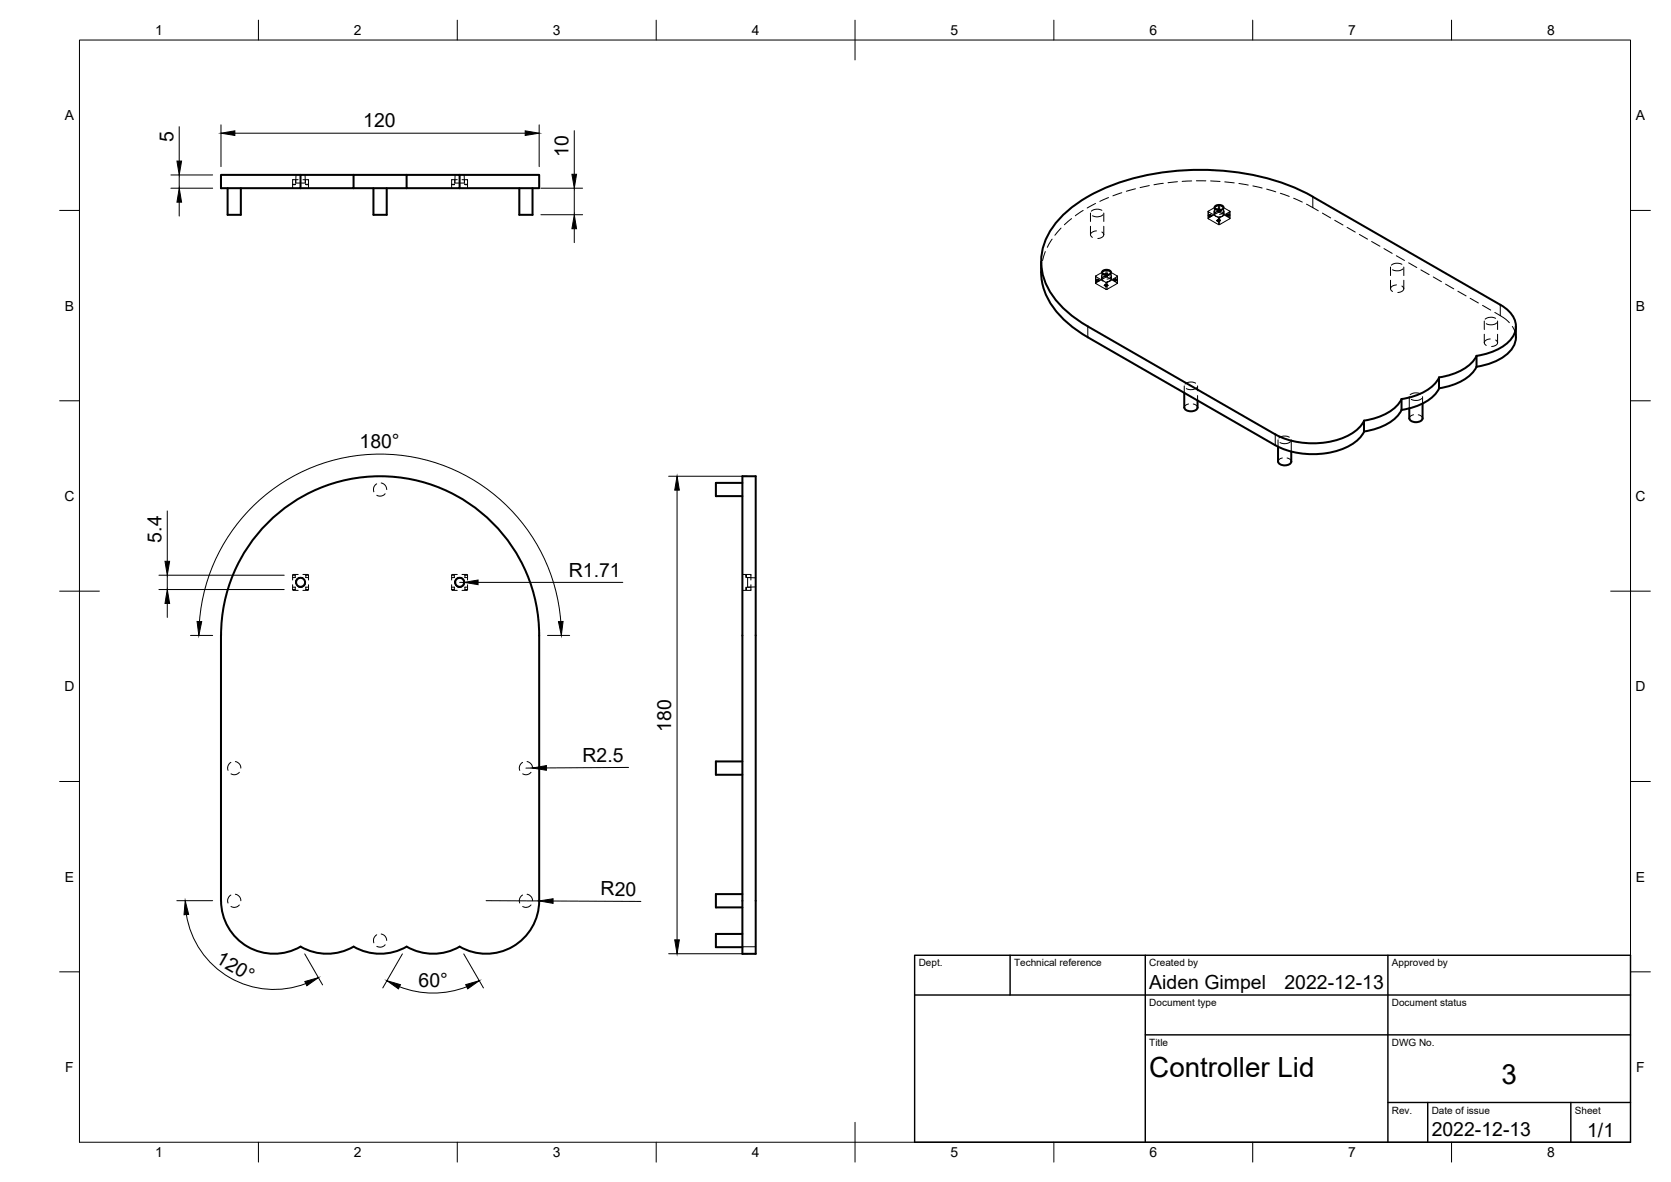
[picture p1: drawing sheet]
<svg xmlns="http://www.w3.org/2000/svg" width="420mm" height="297mm" viewBox="0 0 420 297" stroke-linecap="round" stroke-linejoin="round" font-family="sans-serif">
<!-- layer: Hidden -->
<g fill="none" stroke="#000" stroke-width=".25">
<path d="M73.6 46.3h.6l-.6 .1M74.3 45.2v.8M74.4 43.9v2.1M75 45.2h-1.4v2.1M76.2 45.2h1.4v2.1M76.7 43.9l.1 2.1M76.8 45.2v.8h-2.5M77.6 46.3h-.7l.7 .1M113.6 46.3h.6l-.6 .1M114.3 46h2.5M114.3 45.2v.8M114.4 43.9v2.1"/>
<path d="M115 45.2h-1.4v2.1M116.2 45.2h1.4v2.1M116.7 43.9l.1 2.1M116.8 45.2v.8M117.6 46.3h-.7l.7 .1M266.8 57.3l-1.6 1.8M269.4 54.9l-1.8 1.6M272.4 52.9l-2 1.3M274.2 53.5v2.2M274.2 56.9v2.1M275.5 51.1l-2.1 1.2M275.7 58a1.07 1.07 0 0 0-1.4 1.4l.4 .3"/>
<path d="M277.1 58.3a.77 .77 0 0 1 .4 .9 .77 .77 0 0 1-.8 .6l-.7 .1M277.1 52.9a2.44 2.44 0 0 0-2.7 .2M277.3 54a2.45 2.45 0 0 1-2.6 .2M277.5 53.5v2.2M277.5 56.9v2.1M278.7 49.6l-2.2 1M282.1 48.4l-2.3 .8M285.5 47.4l-2.3 .7M289 46.6l-2.3 .5M292.5 46.1l-2.3 .3M296.1 45.7l-2.4 .2M299.6 45.5l-2.4 .1"/>
<path d="M300.8 45.4l2.4 .1M303.8 54.9l2.8-1.6 2.7 1.6-2.9 1.6zM303.8 53.1v1.8M303.8 53.1l2.8-1.5 2.7 1.6-2.9 1.5zM303.8 54.2l.4 .3zM303.8 54.2h.1M304.3 53.9l.4 .3M304.3 53.9h.1M304.3 53.9l-.5 .3M304.4 45.5l2.4 .1M304.7 54.2h.1M304.7 54.2l-.5 .3"/>
<path d="M305.4 52.1l-.1 1.7v-.7M305.9 55.4l.5 .3zM306.2 52.9l.4 .2M306.2 52.8v.1M306.2 52.8h.1M306.2 52.8l.4 .2M306.4 52.4a.74 .74 0 0 0-.9 .3 .74 .74 0 0 0 0 .8l.1 .1M306.4 53.1a.74 .74 0 0 0-.9 .2 .74 .74 0 0 0 0 .9l.1 .1M306.4 55.2h.1M306.4 55.1v.1M306.4 55.1l-.4 .3M306.5 55.1h-.1"/>
<path d="M306.5 55.1l.3 .3M306.5 55.2l.3 .2M306.6 53v.1M306.6 53.1h.1M306.7 52.5l.4 .3zM306.7 52.5l-.5 .3M306.8 55.4l-.4 .3M307.1 52.9l-.5 .2M307.4 53.3a1.67 1.67 0 0 0-1.9 .2M307.4 52.6a.62 .62 0 0 1 .3 .8 .62 .62 0 0 1-.8 .4l-.3 .1M307.4 53.3a.62 .62 0 0 1 .3 .8 .62 .62 0 0 1-.8 .4h-.3M307.6 54.2h-.1a1.85 1.85 0 0 1-1.8 .1"/>
<path d="M307.7 52.1v1.7M307.7 53.1v.7M308 45.7l2.3 .3M308.3 54.1l.4 .2M308.3 54.1h.1M308.3 54l.4 .3M308.3 54v.1M308.7 54.3h.1M308.8 53.8l-.5 .2M309.2 54l-.4-.2 .4 .3-.5 .2M309.3 53.1v1.8M311.5 46.1l2.4 .4"/>
<path d="M315 46.7l2.4 .6M318.5 47.5l2.3 .7M321.9 48.6l2.3 .8M325.3 49.8l2.1 1M328.5 51.3l3 1.7M332.5 53.6l2.1 1.2M335.6 55.4l2.1 1.1M338.7 57.1l2.1 1.2M341.8 58.9l2.1 1.2M261.9 66.7l-.1 1.8M262.8 63.2l-.7 2.3M264.5 60.1l-1.2 2.1"/>
<path d="M275.5 69.4v1.8M275.5 71.1l2.8-1.5 2.7 1.6-2.9 1.6zM275.5 69.4l2.8-1.6 2.7 1.7-2.8 1.5zM275.5 70.5l.5 .3zM276 70.2l.4 .3M276 70.2h.1M276 70.2l-.5 .3M276 70.2l.4 .2M276.4 70.5h.1M276.4 70.5l-.5 .3M276.4 70.4v.1M277 69.4v.7"/>
<path d="M277.1 68.4l-.1 1.7M277.7 71.7l.4 .3zM277.9 69.2l.4 .2M277.9 69.1v.1M277.9 69.1l.4 .3M278.1 72h.1M278.1 68.7a.75 .75 0 0 0-.9 .3 .75 .75 0 0 0 0 .8l.1 .1M278.1 69.4a.75 .75 0 0 0-.8 .2 .75 .75 0 0 0-.1 .9l.1 .1a.65 .65 0 0 1-.2-.8 .65 .65 0 0 1 .8-.3l.2-.1M278.1 71.4l.4 .3M278.1 71.4h.1M278.1 71.4l-.4 .3M278.2 71.4l.3 .2"/>
<path d="M278.3 69.4h.1M278.4 68.8l.4 .3zM278.4 68.8l-.5 .3M278.6 71.7h.1M278.6 71.7h-.1M278.6 71.7l-.5 .3M278.8 69.1l-.5 .3M279.1 68.9a.61 .61 0 0 1 .3 .8 .61 .61 0 0 1-.7 .4h-.4M279.1 69.6a.62 .62 0 0 1 .3 .8 .62 .62 0 0 1-.7 .4h-.4a.71 .71 0 0 0 .9-.3 .71 .71 0 0 0-.1-.9zM279.4 68.4v1.7M279.5 69.4v.7M280 70.4l.4 .2"/>
<path d="M280 70.3v.1M280 70.3l.4 .3M280 70.3h.1M280.4 70.6h.1M280.5 70l.4 .4zM280.5 70.1l-.5 .2M280.9 70.4l-.5 .2M281 69.4v1.8M344.9 60.7l2.1 1.2M348 62.5l2.1 1.2M349.6 67.1v2.1M349.6 70.4v2.1"/>
<path d="M351.1 64.3l2 1.2M351.1 71.6a1.26 1.26 0 0 0-1.4 1.2l.4 .4M352.5 71.9a.77 .77 0 0 1 .5 .9 .77 .77 0 0 1-.8 .6l-.7 .1M352.5 66.4a2.44 2.44 0 0 0-2.7 .2M352.8 67.6a2.38 2.38 0 0 1-2.7 .2M353 67.1v2.1M353 70.4v2.1M354.2 66l2 1.2M357.3 67.8l2 1.2M360.4 69.6l2 1.2M363.5 71.4l2 1.2M366.6 73.2l2 1.2"/>
<path d="M369.7 75l2 1.1M372.8 76.7l2 1.2M375.9 78.5l2.1 1.3 1.5 1.3M376.1 80a2.55 2.55 0 0 0-2.7 .2M297.8 97v1.7M300.6 96.3a2.44 2.44 0 0 0-2.6 .2M300.9 97.4a2.34 2.34 0 0 1-2.6 .2M301.1 97v1.2M301.1 99.4v1.2M354.4 99.7v2.9M357.2 99a2.44 2.44 0 0 0-2.6 .2M357.7 99.7v1.7"/>
<path d="M373.2 80.7v2.1M373.2 84v2.1M374.7 85.2a1.06 1.06 0 0 0-1.1 .2 1.06 1.06 0 0 0-.2 1.1l.3 .3M376.1 85.5a.77 .77 0 0 1 .4 .8 .77 .77 0 0 1-.7 .6l-.7 .2M376.3 81.1a2.4 2.4 0 0 1-2.6 .3M376.6 80.7v2.1M376.6 84v2.1M380.3 82l.5 1 .3 1.8M298.9 101.5l-.9 .4-.2 .5M300 101.5l.9 .4 .2 .5M321.4 110.5v1.8M322.4 115.1l-.6 .2-.4 .7"/>
<path d="M323.6 115.1l.8 .4 .3 .5M324.2 109.9a2.41 2.41 0 0 0-2.6 .2M324.5 111a2.43 2.43 0 0 1-2.7 .2M324.7 110.5v3M355.4 104.2l-.8 .4-.2 .5M356.6 104.2l.8 .4 .3 .5M357.5 100.1a2.4 2.4 0 0 1-2.6 .3M94.7 121.6a1.63 1.63 0 0 0-.7 2M95.8 121.4a1.66 1.66 0 0 1 1.4 1.6M96.8 124.1a1.62 1.62 0 0 1-2.1 .4M73.6 148.2l.2 .2h1.2M73.6 144.6h.6v.5h-.6"/>
<path d="M73.6 144.6v1.2M73.6 146.9v1.3M73.6 147.6h.6v.6h-.6M75 144.4h-1.3l-.1 .2M76.2 144.4h1.2l.2 .2M76.2 145.3a1.22 1.22 0 0 0-1.9 1.1 1.22 1.22 0 0 1 1.9-1.1M76.8 146.4a1.21 1.21 0 0 1-1.8 1 1.23 1.23 0 0 0 1.8-1M76.9 144.6h.1M76.9 144.6v.5h.7M76.9 144.6h.7M77.6 147.6h-.7v.6h.7l-.1 .1-1.3 .1M77.6 144.6v1.2"/>
<path d="M77.6 146.9v1.3M113.6 148.2l.2 .2h1.2M113.6 144.6h.6v.5h-.6M113.6 144.6v1.2M113.6 146.9v1.3M113.6 147.6h.6v.6h-.6M114.4 146.4a1.2 1.2 0 0 0 1.8 1M115 145.3a1.21 1.21 0 0 1 1.8 1.1 1.21 1.21 0 0 1-1.8 1M115 144.4h-1.3l-.1 .2M116.2 144.4h1.2l.2 .2M116.2 145.3a1.22 1.22 0 0 0-1.9 1.1M116.9 144.6h.1"/>
<path d="M116.9 144.6v.5h.7M116.9 144.6h.7M117.6 147.6h-.7v.6h.7l-.1 .1-1.3 .1M117.6 144.6v1.2M117.6 146.9v1.3M186.7 144.4h2.1v1.4M187.6 147.6v.6zM187.6 144.6l.1 .5zM188 145.1v2.5h.8M188 145.1h.8M188 145.1l2 .1M188.8 146.9v1.5h-2.1"/>
<path d="M190 147.5l-2 .1M58.1 191.6a1.65 1.65 0 0 0-.8 2M59.2 191.4a1.62 1.62 0 0 1 1.4 1.6M60.2 194.1a1.6 1.6 0 0 1-2.1 .4M131.4 191.6a1.65 1.65 0 0 0-.7 2M132.5 191.4a1.67 1.67 0 0 1 1.4 1.6M133.5 194.1a1.6 1.6 0 0 1-2.1 .4M58.1 224.9a1.65 1.65 0 0 0-.8 2M59.2 224.7a1.62 1.62 0 0 1 1.4 1.7M60.2 227.4a1.67 1.67 0 0 1-2.1 .4M94.7 234.9a1.67 1.67 0 0 0-.7 2M95.8 234.7a1.66 1.66 0 0 1 1.4 1.7"/>
<path d="M96.8 237.4a1.62 1.62 0 0 1-2.1 .4M131.4 224.9a1.65 1.65 0 0 0-.7 2M132.5 224.7a1.67 1.67 0 0 1 1.4 1.7M133.5 227.4a1.67 1.67 0 0 1-2.1 .4M186.7 237.9h3.3"/>
</g>
<!-- layer: Visible -->
<g fill="none" stroke="#000" stroke-width=".51">
<path d="M57.2 47.3v6.7h3.4v-6.7M75.6 43.9h-20v3.4h20v-3.4h13.3M88.9 47.3h13.3M93.9 47.3v6.7h3.3v-6.7M102.2 43.9h13.4v3.4h-13.4zM102.2 43.9h-13.3v3.4h-13.3M115.6 43.9h20v3.4h-20M130.6 47.3v6.7h3.3v-6.7M305.5 51.9a1.42 1.42 0 0 1 2.2 .3 1.32 1.32 0 0 1-2.3 0zM330.1 49.5l47.1 27.1M330.1 49.4a60.8 60.8 0 0 0-35.9-6.3 50.3 50.3 0 0 0-24.6 8.9 18 18 0 0 0-7.8 13.7 16.8 16.8 0 0 0 6.2 12.3l1.6 1.4 3.9 2.6 47.2 27.2a20.8 20.8 0 0 0 19.3-.3 8.1 8.1 0 0 0 3-3.2M261.8 65.7a17.2 17.2 0 0 0 6.4 15.3l2.5 1.9 2.8 1.9 47.2 27.1a20.8 20.8 0 0 0 19.3-.3 8.1 8.1 0 0 0 3-3.1"/>
<path d="M277.2 68.2a1.42 1.42 0 0 1 2.2 .2 1.32 1.32 0 0 1-2.3 0zM377.3 76.6a6.2 6.2 0 0 1 3.7 6.6 9.8 9.8 0 0 1-7.3 5.7l-2.4 .5M297.8 98.7v3.7a1.91 1.91 0 0 0 3.3 0v-1.8M361.8 94.9l.1 2.7a11.4 11.4 0 0 1-8.3 5.2l-1.2 .2M361.9 94.9a11.4 11.4 0 0 1-8.3 5.2l-1.2 .2a11.5 11.5 0 0 1-8.2 5.2l-1.2 .2M371.3 89.4v2.8M371.3 92.2a11.4 11.4 0 0 1-8.2 5.2l-1.3 .2M371.3 89.4a11.4 11.4 0 0 1-8.2 5.2l-1.3 .2M381.1 82v2.8M381.2 84.7a7.1 7.1 0 0 1-4.8 5.9 18.2 18.2 0 0 1-5.1 1.6M186.7 119.7h3.3v120h-3.3zM321.4 112.3v3.7"/>
<path d="M324.7 113.5v2.5a1.91 1.91 0 0 1-3.3 0M343 105.7v2.8M352.4 100.3v2.7M352.4 103a11.4 11.4 0 0 1-8.2 5.2l-1.2 .2M354.4 102.6v2.5M354.4 105.1a1.91 1.91 0 0 0 3.3 0M357.7 101.4v3.7M186.7 121.4h-6.7v3.3h6.7M186.7 191.4h-6.7v3.3h6.7M88.9 237.9a13.3 13.3 0 0 1-13.3 0 13.3 13.3 0 0 1-20-11.5v-66.7a40 40 0 0 1 40-40 40 40 0 0 1 40 40v66.7a13.3 13.3 0 0 1-20 11.5 13.3 13.3 0 0 1-13.3 0M88.9 237.9a13.3 13.3 0 0 0 13.3 0M186.7 234.7h-6.7v3.3h6.7"/>
<path d="M186.7 224.7h-6.7v3.3h6.7"/>
<circle cx="75.6" cy="146.3" r="1.13"/>
<circle cx="115.6" cy="146.3" r="1.13"/>
</g>
<!-- layer: Hidden Narrow -->
<g fill="none" stroke="#000" stroke-width=".25">
<path d="M303.8 53.1v1.9M304.3 53.9l-.5 .3M304.3 54l-.5 .3M304.7 54.1l-.5 .3M304.7 54.2l-.5 .3M306.4 51.6v1.7M306.4 54.7v1.7M306.5 55.1l-.6 .3M306.5 55.2l-.5 .3M306.7 51.6v1.7M306.7 54.7v1.7M306.7 52.6l-.5 .3"/>
<path d="M306.7 52.5l-.5 .3M306.8 55.4l-.5 .3M306.8 55.3l-.5 .3M306.9 55.4l-.5 .3M307.1 52.8l-.5 .3M308.8 53.8l-.5 .3M309.2 53.1v1.9M309.2 54.1l-.5 .2M330.1 49.5v2.7M275.5 69.3v2M276 70.2l-.5 .3M276 70.2l-.4 .3"/>
<path d="M276 70.3l-.4 .3M276.4 70.4l-.5 .3M276.4 70.5l-.5 .3M276.4 70.4l-.4 .3M278.1 71.9l.4-.3-.4 .4M278.1 67.9v1.7M278.1 71v1.7M278.2 71.4l-.5 .3M278.2 71.5l-.5 .3M278.3 69.3l.5-.2-.5 .3M278.4 67.9v1.7M278.4 71v1.7"/>
<path d="M278.4 68.9l-.5 .3M278.4 68.9l-.5 .2M278.4 68.8l-.5 .3M278.8 69.1l-.5 .3M280.5 70.1l-.5 .2M280.5 70.1l-.5 .3M280.9 70.3l-.5 .3M280.9 70.4l-.5 .2M280.9 69.3v2M377.2 76.6v2.7"/>
</g>
<!-- layer: Visible Narrow -->
<path d="M273.5 82v2.8M320.7 109.2v2.7" fill="none" stroke="#000" stroke-width=".25"/>
<!-- layer: BORDER -->
<g fill="none" stroke="#000" stroke-width=".25">
<path d="M20 10.1h390v276.9h-390zM65 5.1v5M115 5.1v5M165 5.1v5M215 5.1v10M265 5.1v5M315 5.1v5M365 5.1v5M15 52.9h5M410 52.9h5M15 100.7h5M410 100.7h5"/>
<path d="M15 148.6h10M405 148.6h10M15 196.4h5M410 196.4h5M15 244.2h5M410 244.2h5M65 287v5M115 287v5M165 287v5M215 282.1v9.9M265 287v5M315 287v5"/>
<path d="M365 287v5"/>
</g>
<!-- layer: TITLEBLOCK -->
<path d="M230 240.1h180v46.9h-180zM230 250h180M254 240.1v9.9M288 240.1v46.9M349 240.1v46.9M288 260.1h122M349 277.1h61M359 277.1v9.9M395 277.1v9.9" fill="none" stroke="#000" stroke-width=".36"/>
<!-- layer: FD_Dimensions -->
<g fill="none" stroke="#000" stroke-width=".25">
<path d="M45.1 31.8v8.7M55.6 31.4v10.5M59.1 33.5h73M135.6 31.4v10.5M144.4 32.8v11M43 47.3h10.5M43 44h10.5M45.1 44v3.3M45.1 50.8v3.5M136 47.3h10.5M136 54h10.5M144.4 47.3v6.7"/>
<path d="M144.4 57.5v3.5M168.1 119.7h19.8M42.1 128.4v12.7M170.2 123.2v113M40 148.2h31.5M40 144.6h31.5M42.1 144.6v3.6M42.1 151.6v3.6M47.9 159.7h5.6M50.2 156.2a45.6 45.6 0 0 1 45.4-42.1 45.6 45.6 0 0 1 45.4 42.1M115.6 146.4h1.1M120.2 146.4h36.4"/>
<path d="M137.7 159.7h5.5M133.9 193h-1.7M158.1 192.9l-20.7 .1M44.5 226.3h9M46.9 229.8a22.3 22.3 0 0 0 30 17.4M76.6 239.7l4.5 7.8M101.2 239.7l-5 8.6M116.6 239.7l5 8.6M122.2 226.3l13.4 .1M139.1 226.4l22 .1M168.1 239.7h19.8M100.5 248a23.2 23.2 0 0 0 16.9 0"/>
</g>
<g fill="#000" stroke="#000" stroke-width=".25">
<path d="M55.6 33.5l3.5-.6v1.1zM132.1 32.9l3.5 .6-3.5 .5zM45.1 47.3l.6 3.5h-1.2zM44.5 40.5h1.2l-.6 3.5zM144.4 54l.6 3.5h-1.2zM143.8 43.8h1.2l-.6 3.5zM170.2 119.7l.6 3.5h-1.1zM42.1 148.2l.6 3.4h-1.2zM41.5 141.1h1.2l-.6 3.5zM49.6 156.2h1.1l-.7 3.5zM116.7 146.4l3.5-.6v1.1zM140.4 156.2h1.2l-.5 3.5z"/>
<path d="M133.9 193l3.5-.6v1.2zM46.6 226.3l.8 3.5-1.1 .1zM135.6 226.4l3.5-.5v1.1zM169.7 236.2h1.1l-.6 3.5zM76.6 246.7l3.5-1-2.9 2zM97.3 246.5l3.4 .9-.5 1.1zM117.1 247.4l3.4-.9-2.9 2z"/>
</g>
<g font-size="7">
<text x="289" y="270.6">Controller Lid</text>
<text x="377.5" y="272.3">3</text>
</g>
<g font-size="4.9">
<text x="43.6" y="35.8" transform="rotate(-90 43.6 35.8)">5</text>
<text x="91.3" y="32">120</text>
<text x="142.9" y="39.4" transform="rotate(-90 142.9 39.4)">10</text>
<text x="90.4" y="112.7">180°</text>
<text x="40.6" y="136.4" transform="rotate(-90 40.6 136.4)">5.4</text>
<text x="143" y="145">R1.71</text>
<text x="168.8" y="183.9" transform="rotate(-90 168.8 183.9)">180</text>
<text x="146.5" y="191.5">R2.5</text>
<text x="151" y="225">R20</text>
<text x="54" y="241.8" transform="rotate(30 54 241.8)">120°</text>
<text x="105.3" y="248.1">60°</text>
<text x="289" y="248.5">Aiden Gimpel</text>
<text x="323" y="248.5">2022-12-13</text>
<text x="360" y="285.5">2022-12-13</text>
<text x="399.1" y="285.7">1/1</text>
</g>
<g font-size="3.5">
<text x="39" y="8.8">1</text>
<text x="89" y="8.8">2</text>
<text x="139" y="8.8">3</text>
<text x="189" y="8.8">4</text>
<text x="239" y="8.8">5</text>
<text x="289" y="8.8">6</text>
<text x="339" y="8.8">7</text>
<text x="389" y="8.8">8</text>
<text x="16.3" y="30.2">A</text>
<text x="411.3" y="30.2">A</text>
<text x="16.3" y="78">B</text>
<text x="411.3" y="78">B</text>
<text x="16.2" y="125.9">C</text>
<text x="411.2" y="125.9">C</text>
<text x="16.2" y="173.7">D</text>
<text x="411.2" y="173.7">D</text>
<text x="16.3" y="221.6">E</text>
<text x="411.3" y="221.6">E</text>
<text x="16.4" y="269.4">F</text>
<text x="411.4" y="269.4">F</text>
<text x="39" y="290.8">1</text>
<text x="89" y="290.8">2</text>
<text x="139" y="290.8">3</text>
<text x="189" y="290.8">4</text>
<text x="239" y="290.8">5</text>
<text x="289" y="290.8">6</text>
<text x="339" y="290.8">7</text>
<text x="389" y="290.8">8</text>
</g>
<g font-size="2.5">
<text x="231" y="242.9">Dept.</text>
<text x="255" y="242.9">Technical reference</text>
<text x="289" y="242.9">Created by</text>
<text x="350" y="242.9">Approved by</text>
<text x="289" y="252.8">Document type</text>
<text x="350" y="252.8">Document status</text>
<text x="289" y="262.9">Title</text>
<text x="350" y="262.9">DWG No.</text>
<text x="350" y="279.9">Rev.</text>
<text x="360" y="279.9">Date of issue</text>
<text x="396" y="279.9">Sheet</text>
</g>
</svg>
